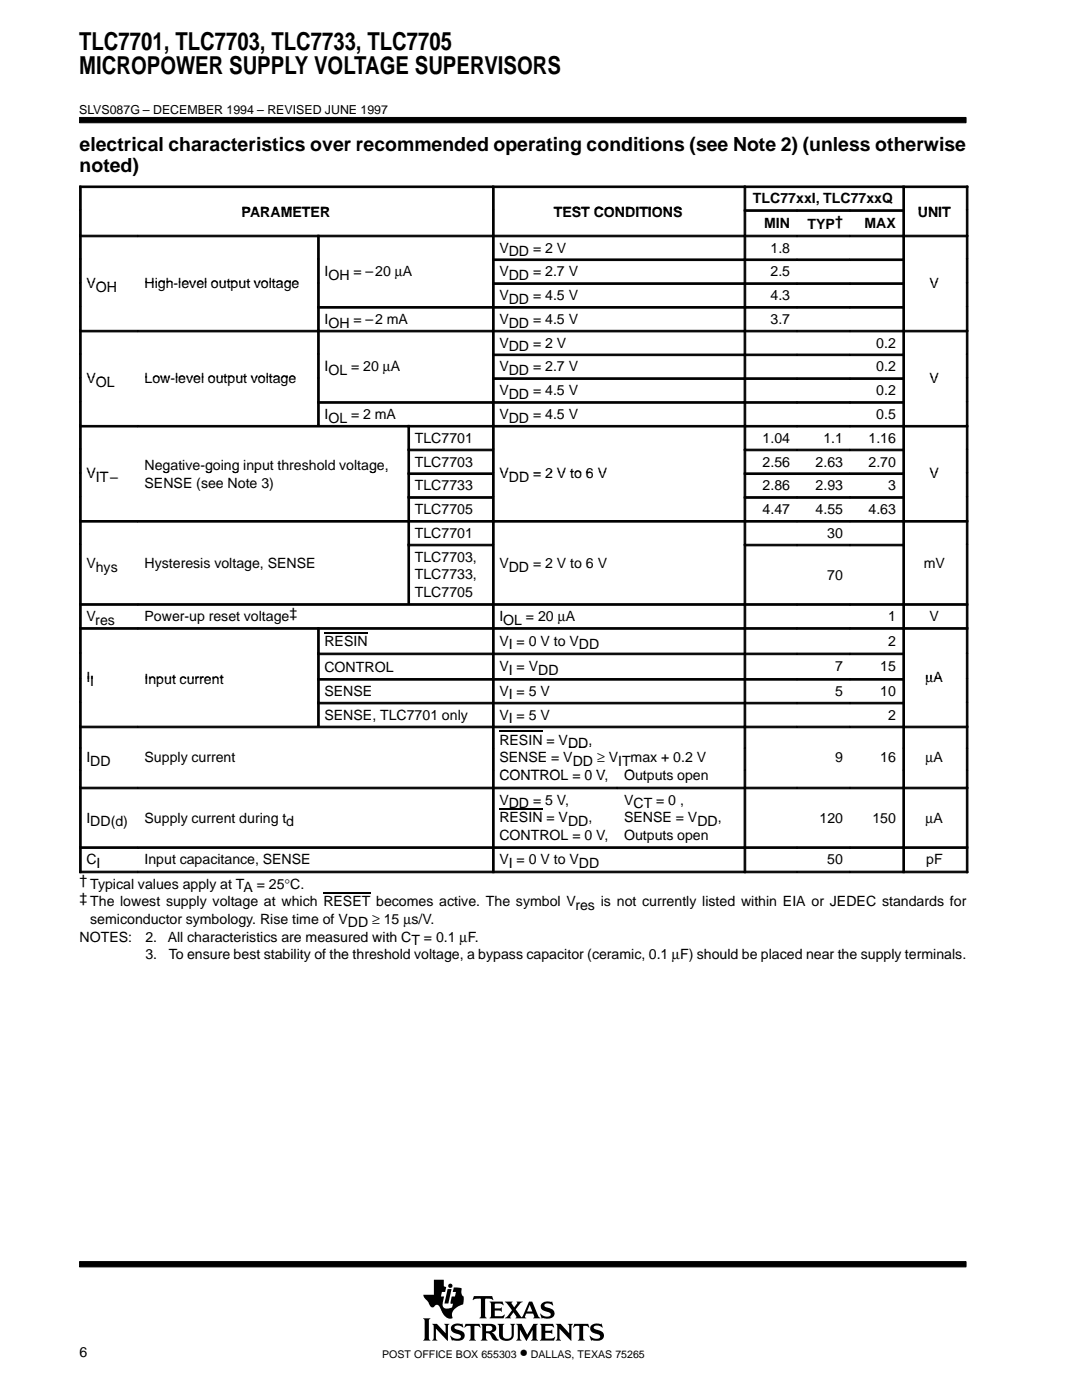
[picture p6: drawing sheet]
<svg xmlns="http://www.w3.org/2000/svg" width="216mm" height="279mm" viewBox="0 0 216 279" stroke-linecap="round" stroke-linejoin="round" font-family="sans-serif">
<g fill="#000" stroke="#000" stroke-width=".2">
<path d="M15.9 23.4h176.9v1.1h-176.9z" fill-rule="evenodd"/>
<path d="M15.9 251.8h176.9v1h-176.9z" fill-rule="evenodd"/>
</g>
<g fill="#000">
<path d="M89.3 257.3h.8l-.6 2.8h-.8z"/>
<path d="M84.4 263.1h1.5l-.3 .3v3.8l.3 .3h-1.5l.3-.5v-3.4z" fill-rule="evenodd"/>
<path d="M86.2 264.2h1l1.7 1.9v-1.5l-.3-.4h1.1l-.3 .3v3.1l-2.4-2.4v1.9l.3 .4h-1.1l.3-.5v-2.3z" fill-rule="evenodd"/>
<path d="M86.6 255.4h2v1.3l.4 .2-.2 .9h-.6l-.2 .9h.6l-.3 1.4a.83 .83 0 0 0 .4 1l.6 .1 .9-.3 .2-.7-.5-.1 .2-1.4h.7l.2-.9h-.7l.3-.9 1 .1a.45 .45 0 0 1 .5 .2 .45 .45 0 0 1 0 .5v.7l.4 .3v1a.54 .54 0 0 1-.4 .7l-.4 .2a1.91 1.91 0 0 0-1.5 2.2l.1 .3a1.22 1.22 0 0 1-1.3-.3l-.6-.7a3 3 0 0 0-1.2-1.7l-.3 .1a.69 .69 0 0 1-.7 .4 .69 .69 0 0 1-.6-.7l-.1-.3-.8-.9-.2-.6h2.1z" fill-rule="evenodd"/>
<path d="M90.2 264.5a2.17 2.17 0 0 1 1.9-.2l.1-.2 .3 .8-.8-.3-.5-.1a.43 .43 0 0 0-.5 .5 .43 .43 0 0 0 .5 .4h.2a1.19 1.19 0 0 1 1.3 1.5 1.83 1.83 0 0 1-2.1 .6l-.4 .1-.4-1h.1a1.37 1.37 0 0 0 2.1 .2 .6 .6 0 0 0-.8-.6 1.08 1.08 0 0 1-1-.5 1.08 1.08 0 0 1 0-1.1z" fill-rule="evenodd"/>
<path d="M92.9 264.2h2.8l.2 .8-.5-.4h-.6l-.1 .1v2.4l.3 .4h-1.4l.2-.2 .1-.3v-2.3l-.7-.1-.6 .4z" fill-rule="evenodd"/>
<path d="M94.6 258.7h3.6l.2 .8-.7-.3-.9 .1v3.4l.3 .4h-1.4l.3-.4v-3.4l-1-.1-.7 .2z" fill-rule="evenodd"/>
<path d="M95.9 264.2h2.1a.85 .85 0 0 1 1 .8 .85 .85 0 0 1-.9 .9l.4 .3 .7 1 .4 .2-.2 .1a1.11 1.11 0 0 1-1.4-.9l-.3-.4-.7-.1v1l.3 .4h-1.4l.3-.5v-2.3z" fill-rule="evenodd"/>
<path d="M97.7 259.8h2.6l.2 .7-.7-.3h-1.1v.9h1.1l.3-.2v.9l-.3-.2-1.1-.1v1.1l.1 .1h1.3l.5-.4 .1 .1-.2 .7h-2.8l.3-.6v-2.2z" fill-rule="evenodd"/>
<path d="M99.3 264.2h1.3l-.3 .3 .1 2.2 .2 .4 .8 .1a.73 .73 0 0 0 .7-.8v-1.9l-.3-.3h1l-.3 .3v1.9a1.4 1.4 0 0 1-2.1 1.1l-.2-.1a.94 .94 0 0 1-.6-1v-1.9z" fill-rule="evenodd"/>
<path d="M103 264.2h1.1l1.1 2.2 1.2-2.2h.9l-.3 .4v2.5l.4 .4h-1.4l.3-.4v-1.7l-1.3 2.2-1.3-2.3v1.8l.4 .4h-1.1l.3-.5v-2.3z" fill-rule="evenodd"/>
<path d="M100.7 259.8h1.6l-.2 .4 .5 .7 .6-.8-.1-.3h1.2l-.5 .3-.9 1.2 1 1.5a.22 .22 0 0 0 .3 0 .22 .22 0 0 0 .1-.2l1.3-2.8h.6l1.2 2.8 .4 .5h-1.4l.2-.2-.2-.7h-1.4l-.3 .6 .3 .3h-2.2l.2-.4-.5-.8-.7 .9 .2 .3h-1.3l.5-.4 1-1.2z" fill-rule="evenodd"/>
<path d="M108.1 260.2l.1-.1a1.87 1.87 0 0 1 1.4-.3l.4 .1 .2-.2 .2 .8-1.1-.4a.44 .44 0 0 0-.7 .4 .44 .44 0 0 0 .6 .4 1.34 1.34 0 0 1 1.4 1.4 1.7 1.7 0 0 1-2.2 .8l-.3 .1-.3-1 .8 .5 .7 .1a.47 .47 0 0 0 .6-.5 .47 .47 0 0 0-.5-.5h-.2a1.13 1.13 0 0 1-1.2-1.5z" fill-rule="evenodd"/>
<path d="M107.7 264.2h2.6l.2 .8-.6-.4-1.1 .1v.9h1l.4-.3v.9l-.3-.2h-1.1v1.1h1.4l.5-.3-.2 .7h-2.8l.3-.5v-2.3z" fill-rule="evenodd"/>
<path d="M110.9 264.2h1l1.7 1.9v-1.5l-.3-.4h1l-.3 .4v3l-2.4-2.4v1.9l.3 .4h-1l.3-.4v-2.5z" fill-rule="evenodd"/>
<path d="M114.6 264.2h2.8l.2 .8-.5-.4h-.6l-.1 .1v2.4l.3 .4h-1.4l.3-.4v-2.4l-.1-.1h-.6l-.6 .4z" fill-rule="evenodd"/>
<path d="M118 264.5a2.12 2.12 0 0 1 1.9-.2l.1-.2 .3 .8-.8-.3h-.8a.32 .32 0 0 0-.3 .3 .32 .32 0 0 0 .3 .3l.5 .2a1.16 1.16 0 0 1 1.2 1.6 2.21 2.21 0 0 1-2.2 .5l-.2 .1-.4-1 .9 .5 .7 .1a.47 .47 0 0 0 .6-.5 .47 .47 0 0 0-.6-.4 1.29 1.29 0 0 1-1.4-1.5z" fill-rule="evenodd"/>
<circle cx="89.9" cy="256.6" r=".42"/>
</g>
<g fill="#fff">
<path d="M105.7 260.4l.5 1.3h-1z"/>
<path d="M97 264.7l.6-.1a.57 .57 0 0 1 .7 .5 .57 .57 0 0 1-.8 .6h-.5z" fill-rule="evenodd"/>
</g>
<g fill="#000" stroke="#000" stroke-width=".2">
<path d="M15.9 37.1h.3v4.7h-.3z" fill-rule="evenodd"/>
<path d="M15.9 37.1h82.4v.3h-82.4z" fill-rule="evenodd"/>
<path d="M98.3 37.1h.3v4.7h-.3z" fill-rule="evenodd"/>
<path d="M98.3 37.1h50.2v.3h-50.2z" fill-rule="evenodd"/>
<path d="M148.5 37.1h.3v4.7h-.3z" fill-rule="evenodd"/>
<path d="M148.5 37.1h31.6v.3h-31.6z" fill-rule="evenodd"/>
<path d="M180.2 37.1h.3v4.7h-.3z" fill-rule="evenodd"/>
<path d="M180.2 37.1h12.9v.3h-12.9z" fill-rule="evenodd"/>
<path d="M192.8 37.1h.3v4.7h-.3z" fill-rule="evenodd"/>
<path d="M15.9 41.9h.3v5h-.3z" fill-rule="evenodd"/>
<path d="M15.9 46.9h.3v4.8h-.3z" fill-rule="evenodd"/>
<path d="M15.9 46.9h11.6v.4h-11.6z" fill-rule="evenodd"/>
<path d="M15.9 51.7h.3v4.7h-.3z" fill-rule="evenodd"/>
<path d="M15.9 56.4h.3v4.8h-.3z" fill-rule="evenodd"/>
<path d="M27.5 46.9h35.9v.4h-35.9z" fill-rule="evenodd"/>
<path d="M63.4 46.9h.3v4.8h-.3z" fill-rule="evenodd"/>
<path d="M63.4 46.9h34.9v.4h-34.9z" fill-rule="evenodd"/>
<path d="M63.4 51.7h.3v4.7h-.3z" fill-rule="evenodd"/>
<path d="M63.4 56.4h.3v4.8h-.3z" fill-rule="evenodd"/>
<path d="M98.3 41.9h.3v5h-.3z" fill-rule="evenodd"/>
<path d="M98.3 46.9h.3v4.8h-.3z" fill-rule="evenodd"/>
<path d="M98.3 46.9h50.2v.4h-50.2z" fill-rule="evenodd"/>
<path d="M98.3 51.7h.3v4.7h-.3z" fill-rule="evenodd"/>
<path d="M98.3 51.7h50.2v.3h-50.2z" fill-rule="evenodd"/>
<path d="M98.3 56.4h.3v4.8h-.3z" fill-rule="evenodd"/>
<path d="M98.3 56.4h50.2v.4h-50.2z" fill-rule="evenodd"/>
<path d="M148.5 41.9h.3v5h-.3z" fill-rule="evenodd"/>
<path d="M148.5 41.9h10.5v.3h-10.5z" fill-rule="evenodd"/>
<path d="M148.5 46.9h.3v4.8h-.3z" fill-rule="evenodd"/>
<path d="M148.5 46.9h10.5v.4h-10.5z" fill-rule="evenodd"/>
<path d="M148.5 51.7h.3v4.7h-.3z" fill-rule="evenodd"/>
<path d="M148.5 51.7h10.5v.3h-10.5z" fill-rule="evenodd"/>
<path d="M148.5 56.4h.3v4.8h-.3z" fill-rule="evenodd"/>
<path d="M148.5 56.4h10.5v.4h-10.5z" fill-rule="evenodd"/>
<path d="M159 41.9h10.6v.3h-10.6z" fill-rule="evenodd"/>
<path d="M159 46.9h10.6v.4h-10.6z" fill-rule="evenodd"/>
<path d="M159 51.7h10.6v.3h-10.6z" fill-rule="evenodd"/>
<path d="M159 56.4h10.6v.4h-10.6z" fill-rule="evenodd"/>
<path d="M169.6 41.9h10.5v.3h-10.5z" fill-rule="evenodd"/>
<path d="M169.6 46.9h10.5v.4h-10.5z" fill-rule="evenodd"/>
<path d="M169.6 51.7h10.5v.3h-10.5z" fill-rule="evenodd"/>
<path d="M169.6 56.4h10.5v.4h-10.5z" fill-rule="evenodd"/>
<path d="M180.2 41.9h.3v5h-.3z" fill-rule="evenodd"/>
<path d="M180.2 46.9h.3v4.8h-.3z" fill-rule="evenodd"/>
<path d="M180.2 46.9h12.9v.4h-12.9z" fill-rule="evenodd"/>
<path d="M180.2 51.7h.3v4.7h-.3z" fill-rule="evenodd"/>
<path d="M180.2 56.4h.3v4.8h-.3z" fill-rule="evenodd"/>
<path d="M192.8 41.9h.3v5h-.3z" fill-rule="evenodd"/>
<path d="M192.8 46.9h.3v4.8h-.3z" fill-rule="evenodd"/>
<path d="M192.8 51.7h.3v4.7h-.3z" fill-rule="evenodd"/>
<path d="M192.8 56.4h.3v4.8h-.3z" fill-rule="evenodd"/>
<path d="M15.9 61.2h.3v4.7h-.3z" fill-rule="evenodd"/>
<path d="M15.9 65.9h.3v4.7h-.3z" fill-rule="evenodd"/>
<path d="M15.9 65.9h11.6v.3h-11.6z" fill-rule="evenodd"/>
<path d="M15.9 70.7h.3v4.7h-.3z" fill-rule="evenodd"/>
<path d="M15.9 75.4h.3v4.7h-.3z" fill-rule="evenodd"/>
<path d="M27.5 65.9h35.9v.3h-35.9z" fill-rule="evenodd"/>
<path d="M63.4 61.2h.3v4.7h-.3z" fill-rule="evenodd"/>
<path d="M63.4 61.2h34.9v.3h-34.9z" fill-rule="evenodd"/>
<path d="M63.4 65.9h.3v4.7h-.3z" fill-rule="evenodd"/>
<path d="M63.4 65.9h34.9v.3h-34.9z" fill-rule="evenodd"/>
<path d="M63.4 70.7h.3v4.7h-.3z" fill-rule="evenodd"/>
<path d="M63.4 75.4h.3v4.7h-.3z" fill-rule="evenodd"/>
<path d="M98.3 61.2h.3v4.7h-.3z" fill-rule="evenodd"/>
<path d="M98.3 61.2h50.2v.3h-50.2z" fill-rule="evenodd"/>
<path d="M98.3 65.9h.3v4.7h-.3z" fill-rule="evenodd"/>
<path d="M98.3 65.9h50.2v.3h-50.2z" fill-rule="evenodd"/>
<path d="M98.3 70.7h.3v4.7h-.3z" fill-rule="evenodd"/>
<path d="M98.3 70.7h50.2v.3h-50.2z" fill-rule="evenodd"/>
<path d="M98.3 75.4h.3v4.7h-.3z" fill-rule="evenodd"/>
<path d="M98.3 75.4h50.2v.3h-50.2z" fill-rule="evenodd"/>
<path d="M148.5 61.2h.3v4.7h-.3z" fill-rule="evenodd"/>
<path d="M148.5 61.2h10.5v.3h-10.5z" fill-rule="evenodd"/>
<path d="M148.5 65.9h.3v4.7h-.3z" fill-rule="evenodd"/>
<path d="M148.5 65.9h10.5v.3h-10.5z" fill-rule="evenodd"/>
<path d="M148.5 70.7h.3v4.7h-.3z" fill-rule="evenodd"/>
<path d="M148.5 70.7h10.5v.3h-10.5z" fill-rule="evenodd"/>
<path d="M148.5 75.4h.3v4.7h-.3z" fill-rule="evenodd"/>
<path d="M148.5 75.4h10.5v.3h-10.5z" fill-rule="evenodd"/>
<path d="M159 61.2h10.6v.3h-10.6z" fill-rule="evenodd"/>
<path d="M159 65.9h10.6v.3h-10.6z" fill-rule="evenodd"/>
<path d="M159 70.7h10.6v.3h-10.6z" fill-rule="evenodd"/>
<path d="M159 75.4h10.6v.3h-10.6z" fill-rule="evenodd"/>
<path d="M169.6 61.2h10.5v.3h-10.5z" fill-rule="evenodd"/>
<path d="M169.6 65.9h10.5v.3h-10.5z" fill-rule="evenodd"/>
<path d="M169.6 70.7h10.5v.3h-10.5z" fill-rule="evenodd"/>
<path d="M169.6 75.4h10.5v.3h-10.5z" fill-rule="evenodd"/>
<path d="M180.2 61.2h.3v4.7h-.3z" fill-rule="evenodd"/>
<path d="M180.2 65.9h.3v4.7h-.3z" fill-rule="evenodd"/>
<path d="M180.2 65.9h12.9v.3h-12.9z" fill-rule="evenodd"/>
<path d="M180.2 70.7h.3v4.7h-.3z" fill-rule="evenodd"/>
<path d="M180.2 75.4h.3v4.7h-.3z" fill-rule="evenodd"/>
<path d="M192.8 61.2h.3v4.7h-.3z" fill-rule="evenodd"/>
<path d="M192.8 65.9h.3v4.7h-.3z" fill-rule="evenodd"/>
<path d="M192.8 70.7h.3v4.7h-.3z" fill-rule="evenodd"/>
<path d="M192.8 75.4h.3v4.7h-.3z" fill-rule="evenodd"/>
<path d="M15.9 80.2h.3v4.7h-.3z" fill-rule="evenodd"/>
<path d="M15.9 84.9h.3v4.7h-.3z" fill-rule="evenodd"/>
<path d="M15.9 84.9h11.6v.3h-11.6z" fill-rule="evenodd"/>
<path d="M15.9 89.6h.3v4.8h-.3z" fill-rule="evenodd"/>
<path d="M15.9 94.4h.3v4.7h-.3z" fill-rule="evenodd"/>
<path d="M15.9 99.1h.3v4.8h-.3z" fill-rule="evenodd"/>
<path d="M27.5 84.9h53.9v.3h-53.9z" fill-rule="evenodd"/>
<path d="M63.4 80.2h.3v4.7h-.3z" fill-rule="evenodd"/>
<path d="M63.4 80.2h34.9v.3h-34.9z" fill-rule="evenodd"/>
<path d="M81.4 84.9h.3v4.7h-.3z" fill-rule="evenodd"/>
<path d="M81.4 84.9h16.9v.3h-16.9z" fill-rule="evenodd"/>
<path d="M81.4 89.6h.3v4.8h-.3z" fill-rule="evenodd"/>
<path d="M81.4 89.6h16.9v.4h-16.9z" fill-rule="evenodd"/>
<path d="M81.4 94.4h.3v4.7h-.3z" fill-rule="evenodd"/>
<path d="M81.4 94.4h16.9v.3h-16.9z" fill-rule="evenodd"/>
<path d="M81.4 99.1h.3v4.8h-.3z" fill-rule="evenodd"/>
<path d="M81.4 99.1h16.9v.3h-16.9z" fill-rule="evenodd"/>
<path d="M98.3 80.2h.3v4.7h-.3z" fill-rule="evenodd"/>
<path d="M98.3 80.2h50.2v.3h-50.2z" fill-rule="evenodd"/>
<path d="M98.3 84.9h.3v4.7h-.3z" fill-rule="evenodd"/>
<path d="M98.3 84.9h50.2v.3h-50.2z" fill-rule="evenodd"/>
<path d="M98.3 89.6h.3v4.8h-.3z" fill-rule="evenodd"/>
<path d="M98.3 94.4h.3v4.7h-.3z" fill-rule="evenodd"/>
<path d="M98.3 99.1h.3v4.8h-.3z" fill-rule="evenodd"/>
<path d="M148.5 80.2h.3v4.7h-.3z" fill-rule="evenodd"/>
<path d="M148.5 80.2h10.5v.3h-10.5z" fill-rule="evenodd"/>
<path d="M148.5 84.9h.3v4.7h-.3z" fill-rule="evenodd"/>
<path d="M148.5 84.9h10.5v.3h-10.5z" fill-rule="evenodd"/>
<path d="M148.5 89.6h.3v4.8h-.3z" fill-rule="evenodd"/>
<path d="M148.5 89.6h10.5v.4h-10.5z" fill-rule="evenodd"/>
<path d="M148.5 94.4h.3v4.7h-.3z" fill-rule="evenodd"/>
<path d="M148.5 94.4h10.5v.3h-10.5z" fill-rule="evenodd"/>
<path d="M148.5 99.1h.3v4.8h-.3z" fill-rule="evenodd"/>
<path d="M148.5 99.1h10.5v.3h-10.5z" fill-rule="evenodd"/>
<path d="M159 80.2h10.6v.3h-10.6z" fill-rule="evenodd"/>
<path d="M159 84.9h10.6v.3h-10.6z" fill-rule="evenodd"/>
<path d="M159 89.6h10.6v.4h-10.6z" fill-rule="evenodd"/>
<path d="M159 94.4h10.6v.3h-10.6z" fill-rule="evenodd"/>
<path d="M159 99.1h10.6v.3h-10.6z" fill-rule="evenodd"/>
<path d="M169.6 80.2h10.5v.3h-10.5z" fill-rule="evenodd"/>
<path d="M169.6 84.9h10.5v.3h-10.5z" fill-rule="evenodd"/>
<path d="M169.6 89.6h10.5v.4h-10.5z" fill-rule="evenodd"/>
<path d="M169.6 94.4h10.5v.3h-10.5z" fill-rule="evenodd"/>
<path d="M169.6 99.1h10.5v.3h-10.5z" fill-rule="evenodd"/>
<path d="M180.2 80.2h.3v4.7h-.3z" fill-rule="evenodd"/>
<path d="M180.2 84.9h.3v4.7h-.3z" fill-rule="evenodd"/>
<path d="M180.2 84.9h12.9v.3h-12.9z" fill-rule="evenodd"/>
<path d="M180.2 89.6h.3v4.8h-.3z" fill-rule="evenodd"/>
<path d="M180.2 94.4h.3v4.7h-.3z" fill-rule="evenodd"/>
<path d="M180.2 99.1h.3v4.8h-.3z" fill-rule="evenodd"/>
<path d="M192.8 80.2h.3v4.7h-.3z" fill-rule="evenodd"/>
<path d="M192.8 84.9h.3v4.7h-.3z" fill-rule="evenodd"/>
<path d="M192.8 89.6h.3v4.8h-.3z" fill-rule="evenodd"/>
<path d="M192.8 94.4h.3v4.7h-.3z" fill-rule="evenodd"/>
<path d="M192.8 99.1h.3v4.8h-.3z" fill-rule="evenodd"/>
<path d="M15.9 103.9h.3v4.7h-.3z" fill-rule="evenodd"/>
<path d="M15.9 103.9h11.6v.3h-11.6z" fill-rule="evenodd"/>
<path d="M15.9 108.6h.3v11.9h-.3z" fill-rule="evenodd"/>
<path d="M27.5 103.9h53.9v.3h-53.9z" fill-rule="evenodd"/>
<path d="M81.4 103.9h.3v4.7h-.3z" fill-rule="evenodd"/>
<path d="M81.4 103.9h16.9v.3h-16.9z" fill-rule="evenodd"/>
<path d="M81.4 108.6h.3v11.9h-.3z" fill-rule="evenodd"/>
<path d="M81.4 108.6h16.9v.3h-16.9z" fill-rule="evenodd"/>
<path d="M98.3 103.9h.3v4.7h-.3z" fill-rule="evenodd"/>
<path d="M98.3 103.9h50.2v.3h-50.2z" fill-rule="evenodd"/>
<path d="M98.3 108.6h.3v11.9h-.3z" fill-rule="evenodd"/>
<path d="M148.5 103.9h.3v4.7h-.3z" fill-rule="evenodd"/>
<path d="M148.5 103.9h10.5v.3h-10.5z" fill-rule="evenodd"/>
<path d="M148.5 108.6h.3v11.9h-.3z" fill-rule="evenodd"/>
<path d="M148.5 108.6h10.5v.3h-10.5z" fill-rule="evenodd"/>
<path d="M159 103.9h10.6v.3h-10.6z" fill-rule="evenodd"/>
<path d="M159 108.6h10.6v.3h-10.6z" fill-rule="evenodd"/>
<path d="M169.6 103.9h10.5v.3h-10.5z" fill-rule="evenodd"/>
<path d="M169.6 108.6h10.5v.3h-10.5z" fill-rule="evenodd"/>
<path d="M180.2 103.9h.3v4.7h-.3z" fill-rule="evenodd"/>
<path d="M180.2 103.9h12.9v.3h-12.9z" fill-rule="evenodd"/>
<path d="M180.2 108.6h.3v11.9h-.3z" fill-rule="evenodd"/>
<path d="M192.8 103.9h.3v4.7h-.3z" fill-rule="evenodd"/>
<path d="M192.8 108.6h.3v11.9h-.3z" fill-rule="evenodd"/>
<path d="M15.9 120.5h.3v4.7h-.3z" fill-rule="evenodd"/>
<path d="M15.9 120.5h11.6v.3h-11.6z" fill-rule="evenodd"/>
<path d="M15.9 125.3h.3v5h-.3z" fill-rule="evenodd"/>
<path d="M15.9 125.3h11.6v.3h-11.6z" fill-rule="evenodd"/>
<path d="M15.9 130.3h.3v5.1h-.3z" fill-rule="evenodd"/>
<path d="M15.9 135.4h.3v4.7h-.3z" fill-rule="evenodd"/>
<path d="M27.5 120.5h70.8v.3h-70.8z" fill-rule="evenodd"/>
<path d="M27.5 125.3h35.9v.3h-35.9z" fill-rule="evenodd"/>
<path d="M63.4 125.3h.3v5h-.3z" fill-rule="evenodd"/>
<path d="M63.4 125.3h34.9v.3h-34.9z" fill-rule="evenodd"/>
<path d="M63.4 130.3h.3v5.1h-.3z" fill-rule="evenodd"/>
<path d="M63.4 130.3h34.9v.4h-34.9z" fill-rule="evenodd"/>
<path d="M63.4 135.4h.3v4.7h-.3z" fill-rule="evenodd"/>
<path d="M63.4 135.4h34.9v.3h-34.9z" fill-rule="evenodd"/>
<path d="M98.3 120.5h.3v4.7h-.3z" fill-rule="evenodd"/>
<path d="M98.3 120.5h50.2v.3h-50.2z" fill-rule="evenodd"/>
<path d="M98.3 125.3h.3v5h-.3z" fill-rule="evenodd"/>
<path d="M98.3 125.3h50.2v.3h-50.2z" fill-rule="evenodd"/>
<path d="M98.3 130.3h.3v5.1h-.3z" fill-rule="evenodd"/>
<path d="M98.3 130.3h50.2v.4h-50.2z" fill-rule="evenodd"/>
<path d="M98.3 135.4h.3v4.7h-.3z" fill-rule="evenodd"/>
<path d="M98.3 135.4h50.2v.3h-50.2z" fill-rule="evenodd"/>
<path d="M148.5 120.5h.3v4.7h-.3z" fill-rule="evenodd"/>
<path d="M148.5 120.5h10.5v.3h-10.5z" fill-rule="evenodd"/>
<path d="M148.5 125.3h.3v5h-.3z" fill-rule="evenodd"/>
<path d="M148.5 125.3h10.5v.3h-10.5z" fill-rule="evenodd"/>
<path d="M148.5 130.3h.3v5.1h-.3z" fill-rule="evenodd"/>
<path d="M148.5 130.3h10.5v.4h-10.5z" fill-rule="evenodd"/>
<path d="M148.5 135.4h.3v4.7h-.3z" fill-rule="evenodd"/>
<path d="M148.5 135.4h10.5v.3h-10.5z" fill-rule="evenodd"/>
<path d="M159 120.5h10.6v.3h-10.6z" fill-rule="evenodd"/>
<path d="M159 125.3h10.6v.3h-10.6z" fill-rule="evenodd"/>
<path d="M159 130.3h10.6v.4h-10.6z" fill-rule="evenodd"/>
<path d="M159 135.4h10.6v.3h-10.6z" fill-rule="evenodd"/>
<path d="M169.6 120.5h10.5v.3h-10.5z" fill-rule="evenodd"/>
<path d="M169.6 125.3h10.5v.3h-10.5z" fill-rule="evenodd"/>
<path d="M169.6 130.3h10.5v.4h-10.5z" fill-rule="evenodd"/>
<path d="M169.6 135.4h10.5v.3h-10.5z" fill-rule="evenodd"/>
<path d="M180.2 120.5h.3v4.7h-.3z" fill-rule="evenodd"/>
<path d="M180.2 120.5h12.9v.3h-12.9z" fill-rule="evenodd"/>
<path d="M180.2 125.3h.3v5h-.3z" fill-rule="evenodd"/>
<path d="M180.2 125.3h12.9v.3h-12.9z" fill-rule="evenodd"/>
<path d="M180.2 130.3h.3v5.1h-.3z" fill-rule="evenodd"/>
<path d="M180.2 135.4h.3v4.7h-.3z" fill-rule="evenodd"/>
<path d="M192.8 120.5h.3v4.7h-.3z" fill-rule="evenodd"/>
<path d="M192.8 125.3h.3v5h-.3z" fill-rule="evenodd"/>
<path d="M192.8 130.3h.3v5.1h-.3z" fill-rule="evenodd"/>
<path d="M192.8 135.4h.3v4.7h-.3z" fill-rule="evenodd"/>
<path d="M15.9 140.2h.3v4.7h-.3z" fill-rule="evenodd"/>
<path d="M15.9 144.9h.3v4.4h-.3z" fill-rule="evenodd"/>
<path d="M15.9 144.9h11.6v.3h-11.6z" fill-rule="evenodd"/>
<path d="M15.9 149.3h.3v4.4h-.3z" fill-rule="evenodd"/>
<path d="M15.9 153.7h.3v3.4h-.3z" fill-rule="evenodd"/>
<path d="M15.9 157.1h.3v11.9h-.3z" fill-rule="evenodd"/>
<path d="M15.9 157.1h11.6v.3h-11.6z" fill-rule="evenodd"/>
<path d="M27.5 144.9h70.8v.3h-70.8z" fill-rule="evenodd"/>
<path d="M27.5 157.1h70.8v.3h-70.8z" fill-rule="evenodd"/>
<path d="M63.4 140.2h.3v4.7h-.3z" fill-rule="evenodd"/>
<path d="M63.4 140.2h34.9v.3h-34.9z" fill-rule="evenodd"/>
<path d="M98.3 140.2h.3v4.7h-.3z" fill-rule="evenodd"/>
<path d="M98.3 140.2h50.2v.3h-50.2z" fill-rule="evenodd"/>
<path d="M98.3 144.9h.3v4.4h-.3z" fill-rule="evenodd"/>
<path d="M98.3 144.9h50.2v.3h-50.2z" fill-rule="evenodd"/>
<path d="M98.3 149.3h.3v4.4h-.3z" fill-rule="evenodd"/>
<path d="M98.3 153.7h.3v3.4h-.3z" fill-rule="evenodd"/>
<path d="M98.3 157.1h.3v11.9h-.3z" fill-rule="evenodd"/>
<path d="M98.3 157.1h24.8v.3h-24.8z" fill-rule="evenodd"/>
<path d="M123.2 157.1h25.3v.3h-25.3z" fill-rule="evenodd"/>
<path d="M148.5 140.2h.3v4.7h-.3z" fill-rule="evenodd"/>
<path d="M148.5 140.2h10.5v.3h-10.5z" fill-rule="evenodd"/>
<path d="M148.5 144.9h.3v4.4h-.3z" fill-rule="evenodd"/>
<path d="M148.5 144.9h10.5v.3h-10.5z" fill-rule="evenodd"/>
<path d="M148.5 149.3h.3v4.4h-.3z" fill-rule="evenodd"/>
<path d="M148.5 153.7h.3v3.4h-.3z" fill-rule="evenodd"/>
<path d="M148.5 157.1h.3v11.9h-.3z" fill-rule="evenodd"/>
<path d="M148.5 157.1h10.5v.3h-10.5z" fill-rule="evenodd"/>
<path d="M159 140.2h10.6v.3h-10.6z" fill-rule="evenodd"/>
<path d="M159 144.9h10.6v.3h-10.6z" fill-rule="evenodd"/>
<path d="M159 157.1h10.6v.3h-10.6z" fill-rule="evenodd"/>
<path d="M169.6 140.2h10.5v.3h-10.5z" fill-rule="evenodd"/>
<path d="M169.6 144.9h10.5v.3h-10.5z" fill-rule="evenodd"/>
<path d="M169.6 157.1h10.5v.3h-10.5z" fill-rule="evenodd"/>
<path d="M180.2 140.2h.3v4.7h-.3z" fill-rule="evenodd"/>
<path d="M180.2 144.9h.3v4.4h-.3z" fill-rule="evenodd"/>
<path d="M180.2 144.9h12.9v.3h-12.9z" fill-rule="evenodd"/>
<path d="M180.2 149.3h.3v4.4h-.3z" fill-rule="evenodd"/>
<path d="M180.2 153.7h.3v3.4h-.3z" fill-rule="evenodd"/>
<path d="M180.2 157.1h.3v11.9h-.3z" fill-rule="evenodd"/>
<path d="M180.2 157.1h12.9v.3h-12.9z" fill-rule="evenodd"/>
<path d="M192.8 140.2h.3v4.7h-.3z" fill-rule="evenodd"/>
<path d="M192.8 144.9h.3v4.4h-.3z" fill-rule="evenodd"/>
<path d="M192.8 149.3h.3v4.4h-.3z" fill-rule="evenodd"/>
<path d="M192.8 153.7h.3v3.4h-.3z" fill-rule="evenodd"/>
<path d="M192.8 157.1h.3v11.9h-.3z" fill-rule="evenodd"/>
<path d="M15.9 169h.3v5.2h-.3z" fill-rule="evenodd"/>
<path d="M15.9 169h11.6v.3h-11.6z" fill-rule="evenodd"/>
<path d="M15.9 173.9h11.6v.3h-11.6z" fill-rule="evenodd"/>
<path d="M27.5 169h70.8v.3h-70.8z" fill-rule="evenodd"/>
<path d="M27.5 173.9h70.8v.3h-70.8z" fill-rule="evenodd"/>
<path d="M98.3 169h.3v5.2h-.3z" fill-rule="evenodd"/>
<path d="M98.3 169h50.2v.3h-50.2z" fill-rule="evenodd"/>
<path d="M98.3 173.9h50.2v.3h-50.2z" fill-rule="evenodd"/>
<path d="M148.5 169h.3v5.2h-.3z" fill-rule="evenodd"/>
<path d="M148.5 169h10.5v.3h-10.5z" fill-rule="evenodd"/>
<path d="M148.5 173.9h10.5v.3h-10.5z" fill-rule="evenodd"/>
<path d="M159 169h10.6v.3h-10.6z" fill-rule="evenodd"/>
<path d="M159 173.9h10.6v.3h-10.6z" fill-rule="evenodd"/>
<path d="M169.6 169h10.5v.3h-10.5z" fill-rule="evenodd"/>
<path d="M169.6 173.9h10.5v.3h-10.5z" fill-rule="evenodd"/>
<path d="M180.2 169h.3v5.2h-.3z" fill-rule="evenodd"/>
<path d="M180.2 169h12.9v.3h-12.9z" fill-rule="evenodd"/>
<path d="M180.2 173.9h12.9v.3h-12.9z" fill-rule="evenodd"/>
<path d="M192.8 169h.3v5.2h-.3z" fill-rule="evenodd"/>
</g>
<path d="M64.7 126.3h8.7M99.6 146h8.7M64.5 178.2h9.4M99.6 161.5h8.7" fill="none" stroke="#000" stroke-width=".36"/>
<g font-size="4.9">
<text x="15.8" y="9.9">TLC7701, TLC7703, TLC7733, TLC7705</text>
<text x="15.8" y="14.8">MICROPOWER SUPPLY VOLTAGE SUPERVISORS</text>
</g>
<g font-size="3.9">
<text x="15.9" y="30.2">electrical characteristics over recommended operating conditions (see Note 2) (unless otherwise</text>
<text x="15.9" y="34.4">noted)</text>
</g>
<text font-size="3.5" x="103.7" y="271">•</text>
<g font-size="2.8">
<text x="150.2" y="40.6">TLC77xxI, TLC77xxQ</text>
<text x="48.2" y="43.3">PARAMETER</text>
<text x="110.5" y="43.3">TEST CONDITIONS</text>
<text x="152.5" y="45.5">MIN</text>
<text x="161.1" y="45.8">TYP†</text>
<text x="172.5" y="45.5">MAX</text>
<text x="183.1" y="43.3">UNIT</text>
<text x="99.6" y="50.4">VDD = 2 V</text>
<text x="153.7" y="50.4">1.8</text>
<text x="17.2" y="57.5">VOH</text>
<text x="17.2" y="57.5">V</text>
<text x="28.8" y="57.5">Hi h levell output voltage</text>
<text x="28.8" y="57.5">High-level output voltage</text>
<text x="28.8" y="57.5">High-l</text>
<text x="53.6" y="57.5">l</text>
<text x="64.7" y="55.2">IOH = –20 µA</text>
<text x="64.7" y="55.1">I</text>
<text x="65.5" y="55.9">OH</text>
<text x="74.9" y="55.2">20 µA</text>
<text x="99.6" y="55.2">VDD = 2.7 V</text>
<text x="99.6" y="59.9">VDD = 4.5 V</text>
<text x="153.7" y="55.2">2.5</text>
<text x="153.7" y="59.9">4.3</text>
<text x="185.5" y="57.5">V</text>
<text x="64.7" y="64.7">IOH = –2 mA</text>
<text x="99.6" y="64.7">VDD = 4.5 V</text>
<text x="153.7" y="64.7">3.7</text>
<text x="99.6" y="69.4">VDD = 2 V</text>
<text x="174.9" y="69.4">0.2</text>
<text x="17.2" y="76.5">VOL</text>
<text x="17.2" y="76.5">V</text>
<text x="28.8" y="76.5">Low-llevell output voltage</text>
<text x="28.8" y="76.5">Low-level output voltage</text>
<text x="28.8" y="76.5">L</text>
<text x="53" y="76.5">l</text>
<text x="64.7" y="74.1">IOL</text>
<text x="64.7" y="74.1">IOL = 20 µA</text>
<text x="72.5" y="74.1">20 µA</text>
<text x="99.6" y="74.1">VDD = 2.7 V</text>
<text x="174.9" y="74.1">0.2</text>
<text x="185.5" y="76.5">V</text>
<text x="64.7" y="83.6">IOL = 2 mA</text>
<text x="99.6" y="78.9">VDD = 4.5 V</text>
<text x="99.6" y="83.6">VDD = 4.5 V</text>
<text x="174.9" y="78.9">0.2</text>
<text x="174.9" y="83.6">0.5</text>
<text x="82.8" y="88.4">TLC7701</text>
<text x="152.2" y="88.4">1.04</text>
<text x="164.3" y="88.4">1.1</text>
<text x="173.3" y="88.4">1.16</text>
<text x="17.2" y="95.5">VIT</text>
<text x="17.2" y="95.5">VIT–</text>
<text x="17.2" y="95.5">V</text>
<text x="28.8" y="93.8">N</text>
<text x="28.8" y="93.8">Negative-going input threshold voltage,</text>
<text x="28.8" y="93.8">Negative going input threshold voltage,</text>
<text x="36.4" y="93.8">i</text>
<text x="44.1" y="93.8">i</text>
<text x="48.5" y="93.8">i</text>
<text x="56.1" y="93.8">h</text>
<text x="61.6" y="93.8">h ld</text>
<text x="70.7" y="93.8">l</text>
<text x="82.8" y="93.1">TLC7703</text>
<text x="99.6" y="95.5">VDD = 2 V to 6 V</text>
<text x="99.6" y="95.5">V</text>
<text x="108.8" y="95.5">2 V</text>
<text x="116.9" y="95.5">6 V</text>
<text x="152.2" y="93.1">2.56</text>
<text x="162.7" y="93.1">2.63</text>
<text x="173.3" y="93.1">2.70</text>
<text x="185.5" y="95.5">V</text>
<text x="28.8" y="97.3">SENSE (see Note 3)</text>
<text x="82.8" y="97.9">TLC7733</text>
<text x="152.2" y="97.9">2.86</text>
<text x="162.7" y="97.9">2.93</text>
<text x="177.2" y="97.9">3</text>
<text x="82.8" y="102.6">TLC7705</text>
<text x="82.8" y="107.4">TLC7701</text>
<text x="152.2" y="102.6">4.47</text>
<text x="162.7" y="102.6">4.55</text>
<text x="165.1" y="107.4">30</text>
<text x="173.3" y="102.6">4.63</text>
<text x="17.2" y="113.4">Vhys</text>
<text x="17.2" y="113.4">V</text>
<text x="28.8" y="113.4">H</text>
<text x="28.8" y="113.4">Hysteresis voltage, SENSE</text>
<text x="40" y="113.4">i</text>
<text x="45.8" y="113.4">l</text>
<text x="53.4" y="113.4">SENSE</text>
<text x="82.8" y="112.1">TLC7703,</text>
<text x="99.6" y="113.4">VDD = 2 V to 6 V</text>
<text x="99.6" y="113.4">V</text>
<text x="108.8" y="113.4">2 V</text>
<text x="116.9" y="113.4">6 V</text>
<text x="184.3" y="113.4">mV</text>
<text x="186.7" y="113.4">V</text>
<text x="82.8" y="115.6">TLC7733,</text>
<text x="82.8" y="119.1">TLC7705</text>
<text x="165.1" y="115.7">70</text>
<text x="17.2" y="124">Vres</text>
<text x="28.8" y="124">Power-up reset voltage‡</text>
<text x="99.6" y="124">IOL = 20 µA</text>
<text x="177.2" y="124">1</text>
<text x="185.5" y="124">V</text>
<text x="64.7" y="129">RESIN</text>
<text x="99.6" y="128.9">VI = 0 V to VDD</text>
<text x="177.2" y="128.9">2</text>
<text x="17.2" y="136.2">II</text>
<text x="17.2" y="136.2">I</text>
<text x="28.8" y="136.4">Input current</text>
<text x="64.7" y="134.1">CONTROL</text>
<text x="99.6" y="134">VI = VDD</text>
<text x="166.6" y="134">7</text>
<text x="175.6" y="134">15</text>
<text x="184.7" y="136.2">µA</text>
<text x="186.3" y="136.2">A</text>
<text x="64.7" y="138.9">SENSE</text>
<text x="64.7" y="143.6">SENSE, TLC7701 only</text>
<text x="99.6" y="138.9">VI = 5 V</text>
<text x="99.6" y="143.6">VI = 5 V</text>
<text x="166.6" y="138.9">5</text>
<text x="175.6" y="138.9">10</text>
<text x="177.2" y="143.6">2</text>
<text x="99.6" y="148.6">RESIN = VDD,</text>
<text x="99.6" y="148.6">RESIN</text>
<text x="111.4" y="148.6">VDD,</text>
<text x="17.2" y="152.1">IDD</text>
<text x="17.2" y="152.1">I</text>
<text x="28.8" y="152.1">S</text>
<text x="28.8" y="152.1">Supply current</text>
<text x="35.4" y="152.1">l</text>
<text x="99.6" y="152.2">SENSE = VDD ≥ VITmax + 0.2 V</text>
<text x="99.6" y="155.7">CONTROL</text>
<text x="99.6" y="155.7">CONTROL = 0 V,</text>
<text x="116.6" y="155.7">0 V</text>
<text x="124.5" y="155.7">Outputs open</text>
<text x="124.5" y="155.7">O t</text>
<text x="132.2" y="155.7">t</text>
<text x="166.6" y="152.1">9</text>
<text x="175.6" y="152.1">16</text>
<text x="184.7" y="152.1">µA</text>
<text x="186.3" y="152.1">A</text>
<text x="99.6" y="160.6">VDD = 5 V,</text>
<text x="124.5" y="160.6">VCT = 0 ,</text>
<text x="17.2" y="164.2">IDD(d)</text>
<text x="28.8" y="164.2">Supply current during td</text>
<text x="99.6" y="164.1">RESIN = VDD,</text>
<text x="99.6" y="167.6">CONTROL = 0 V,</text>
<text x="124.5" y="164.1">SENSE = VDD,</text>
<text x="124.5" y="167.6">Outputs open</text>
<text x="163.5" y="164.2">120</text>
<text x="174.1" y="164.2">150</text>
<text x="184.7" y="164.2">µA</text>
<text x="17.2" y="172.5">CI</text>
<text x="28.8" y="172.5">Input capacitance, SENSE</text>
<text x="99.6" y="172.5">VI = 0 V to VDD</text>
<text x="165.1" y="172.5">50</text>
<text x="184.8" y="172.5">pF</text>
<text x="15.9" y="176.7">† Typical values apply at T</text>
<text x="48.6" y="178.1">A = 25°C.</text>
<text x="15.9" y="180.2">‡ The lowest supply voltage at which RESET becomes active. The symbol V</text>
<text x="18" y="184.4">semiconductor symbology. Rise time of VDD ≥ 15 µs/V.</text>
<text x="114.8" y="181.6">res is not currently listed within EIA or JEDEC standards for</text>
<text x="15.9" y="187.9">NOTES:</text>
<text x="29" y="187.9">2.</text>
<text x="29" y="191.4">3.</text>
<text x="33.5" y="187.9">All characteristics are measured with CT = 0.1 µF.</text>
<text x="33.7" y="191.4">To ensure best stability of the threshold voltage, a bypass capacitor (ceramic, 0.1 µF) should be placed near the supply terminals.</text>
<text x="15.9" y="270.7">6</text>
</g>
<text font-size="2.5" x="15.8" y="22.7">SLVS087G – DECEMBER 1994 – REVISED JUNE 1997</text>
<g font-size="2.1">
<text x="76.3" y="271">POST OFFICE BOX 655303</text>
<text x="105.9" y="271">DALLAS, TEXAS 75265</text>
</g>
</svg>
